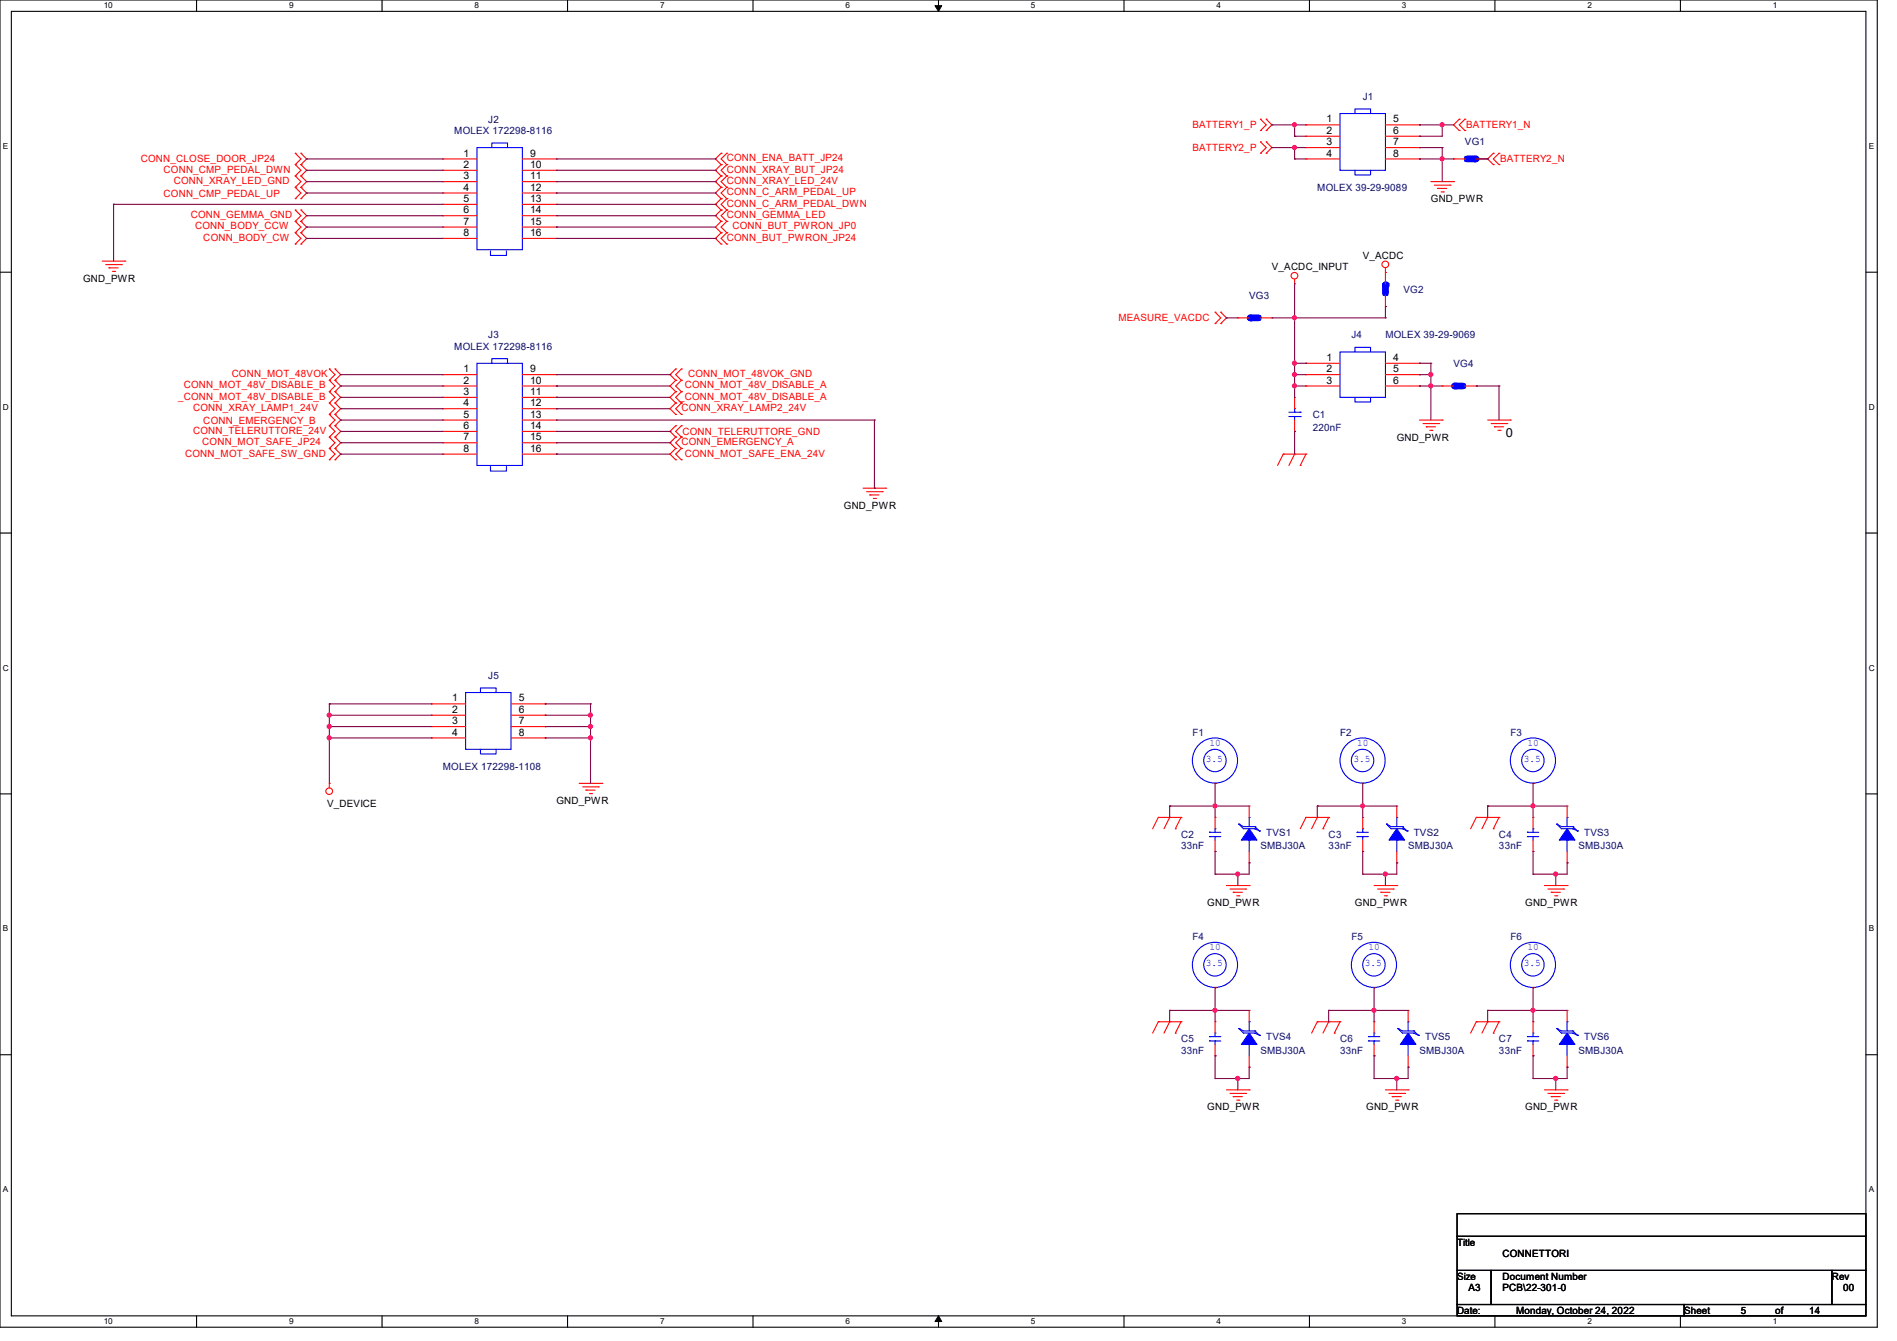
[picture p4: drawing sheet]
<svg xmlns="http://www.w3.org/2000/svg" width="297mm" height="210mm" viewBox="0 0 297 210" stroke-linecap="round" stroke-linejoin="round" font-family="sans-serif">
<path d="M0 0h293.9v207.9h-293.9zM1.8 1.8h290.3v204.3h-290.3z" fill="none" stroke="#000" stroke-width=".17"/>
<g fill="#fff">
<path d="M16.3 .2h1.3v1.4h-1.3z"/>
<path d="M16.3 206.2h1.3v1.4h-1.3z"/>
</g>
<path d="M30.8 0v1.8M30.8 206.1v1.8" fill="none" stroke="#000" stroke-width=".17"/>
<g fill="#fff">
<path d="M45.3 .2h.6v1.4h-.6z"/>
<path d="M45.3 206.2h.6v1.4h-.6z"/>
</g>
<path d="M59.8 0v1.8M59.8 206.1v1.8" fill="none" stroke="#000" stroke-width=".17"/>
<g fill="#fff">
<path d="M74.3 .2h.7v1.4h-.7z"/>
<path d="M74.3 206.2h.7v1.4h-.7z"/>
</g>
<path d="M88.9 0v1.8M88.9 206.1v1.8" fill="none" stroke="#000" stroke-width=".17"/>
<g fill="#fff">
<path d="M103.3 .2h.7v1.4h-.7z"/>
<path d="M103.3 206.2h.7v1.4h-.7z"/>
</g>
<path d="M117.9 0v1.8M117.9 206.1v1.8" fill="none" stroke="#000" stroke-width=".17"/>
<g fill="#fff">
<path d="M132.4 .2h.7v1.4h-.7z"/>
<path d="M132.4 206.2h.7v1.4h-.7z"/>
</g>
<path d="M146.9 0v1.8M146.9 206.1v1.8" fill="none" stroke="#000" stroke-width=".17"/>
<path d="M146.4 .9h1l-.5 .9zM146.9 206.1l.5 .9h-1z" fill="#000" stroke="#000" stroke-width=".16"/>
<g fill="#fff">
<path d="M161.4 .2h.7v1.4h-.7z"/>
<path d="M161.4 206.2h.7v1.4h-.7z"/>
</g>
<path d="M176 0v1.8M176 206.1v1.8" fill="none" stroke="#000" stroke-width=".17"/>
<g fill="#fff">
<path d="M190.5 .2h.6v1.4h-.6z"/>
<path d="M190.5 206.2h.6v1.4h-.6z"/>
</g>
<path d="M205 0v1.8M205 206.1v1.8" fill="none" stroke="#000" stroke-width=".17"/>
<g fill="#fff">
<path d="M219.5 .2h.7v1.4h-.7z"/>
<path d="M219.5 206.2h.7v1.4h-.7z"/>
</g>
<path d="M234.1 0v1.8M234.1 206.1v1.8" fill="none" stroke="#000" stroke-width=".17"/>
<g fill="#fff">
<path d="M248.5 .2h.7v1.4h-.7z"/>
<path d="M248.5 206.2h.7v1.4h-.7z"/>
</g>
<path d="M263.1 0v1.8M263.1 206.1v1.8" fill="none" stroke="#000" stroke-width=".17"/>
<g fill="#fff">
<path d="M277.6 .2h.7v1.4h-.7z"/>
<path d="M277.6 206.2h.7v1.4h-.7z"/>
<path d="M.5 22.2h.8v1.4h-.8z"/>
<path d="M292.6 22.2h.8v1.4h-.8z"/>
<path d="M.5 63h.9v1.4h-.9z"/>
<path d="M292.6 63h.9v1.4h-.9z"/>
</g>
<path d="M0 42.6h1.8M292.1 42.6h1.8" fill="none" stroke="#000" stroke-width=".17"/>
<g fill="#fff">
<path d="M.5 103.9h.9v1.4h-.9z"/>
<path d="M292.6 103.9h.9v1.4h-.9z"/>
</g>
<path d="M0 83.5h1.8M292.1 83.5h1.8" fill="none" stroke="#000" stroke-width=".17"/>
<g fill="#fff">
<path d="M.5 144.7h.8v1.4h-.8z"/>
<path d="M292.6 144.7h.8v1.4h-.8z"/>
</g>
<path d="M0 124.3h1.8M292.1 124.3h1.8" fill="none" stroke="#000" stroke-width=".17"/>
<g fill="#fff">
<path d="M.5 185.6h.8v1.4h-.8z"/>
<path d="M292.6 185.6h.8v1.4h-.8z"/>
</g>
<path d="M0 165.2h1.8M292.1 165.2h1.8M228.1 190.1h64v3.5h-64zM228.1 193.6h64v5.4h-64zM228.1 199h5.4v5.3h-5.4zM233.5 199h53.3v5.3h-53.3zM286.8 199h5.3v5.3h-5.3zM228.1 204.3h35.6v1.8h-35.6zM263.7 204.3h28.4v1.8h-28.4z" fill="none" stroke="#000" stroke-width=".17"/>
<g fill="none" stroke="#f00" stroke-width=".17">
<path d="M197.4 18.7h.1M197.4 18.7l.8 .9-.8 .8M198.2 18.7h.1M198.2 18.7l.9 .9-.9 .8M228.5 18.7h.1M228.5 18.7l-.9 .9 .9 .8M229.4 18.7h.1M229.4 18.7l-.9 .9 .9 .8M46.2 25.8h.1M46.2 24h.1M46.2 31.1h.1M46.2 29.3h.1"/>
<path d="M46.2 34.7h.1M46.2 36.4h.1M46.2 38.2h.1M46.2 27.6h.1M46.2 32.9h.1M46.2 24l.9 .9-.9 .9M46.2 29.3l.9 .9-.9 .9M46.2 34.7l.9 .9-.9 .8M46.2 36.4l.9 .9-.9 .9M46.2 27.6l.9 .8-.9 .9M46.2 25.8l.9 .9-.9 .9M46.2 32.9l.9 .9-.9 .9"/>
<path d="M47.1 24h.1M47.1 25.8h.1M47.1 29.3h.1M47.1 31.1h.1M47.1 36.4h.1M47.1 34.7h.1M47.1 38.2h.1M47.1 27.6h.1M47.1 32.9h.1M47.1 24l.9 .9-.9 .9M47.1 29.3l.9 .9-.9 .9M47.1 34.7l.9 .9-.9 .8"/>
<path d="M47.1 36.4l.9 .9-.9 .9M47.1 27.6l.9 .8-.9 .9M47.1 25.8l.9 .9-.9 .9M47.1 32.9l.9 .9-.9 .9M112.9 27.6h.1M112.9 29.3h.1M112.9 25.8h.1M112.9 24h.1M112.9 31.1h.1M112.9 36.4h.1M112.9 38.2h.1M112.9 32.9h.1"/>
<path d="M112.9 34.7h.1M112.9 27.6l-.9 .8 .9 .9M112.9 24l-.9 .9 .9 .9M112.9 25.8l-.9 .9 .9 .9M112.9 29.3l-.9 .9 .9 .9M112.9 36.4l-.9 .9 .9 .9M112.9 32.9l-.9 .9 .9 .9M112.9 31.1l-.9 .9 .9 .9M112.9 34.7l-.9 .9 .9 .8M113.8 29.3h.1M113.8 27.6h.1M113.8 24h.1"/>
<path d="M113.8 25.8h.1M113.8 31.1h.1M113.8 38.2h.1M113.8 36.4h.1M113.8 34.7h.1M113.8 32.9h.1M113.8 27.6l-.9 .8 .9 .9M113.8 24l-.9 .9 .9 .9M113.8 25.8l-.9 .9 .9 .9M113.8 29.3l-.9 .9 .9 .9M113.8 36.4l-.9 .9 .9 .9M113.8 32.9l-.9 .9 .9 .9"/>
<path d="M113.8 31.1l-.9 .9 .9 .9M113.8 34.7l-.9 .9 .9 .8M197.4 20.4h.1M197.4 24h.1M197.4 22.2h.1M197.4 22.2l.8 .9-.8 .9M198.2 20.4h.1M198.2 22.2h.1M198.2 24h.1M198.2 22.2l.9 .9-.9 .9M224 28.4h3.6M224.6 29h2.4"/>
<path d="M225.1 29.5h.1M225.1 29.5h1.4M225.6 30.1h.4M226 30.1h.1M227 29h.1M227.6 28.4h.1M228.5 20.4h.1M229.4 20.4h.1M233.8 24h.1M233.8 25.8h.1M233.8 24l-.9 .9 .9 .9M234.7 25.8h.1"/>
<path d="M234.7 24h.1M234.7 24l-.9 .9 .9 .9M16 40.9h3.6M16.6 41.4h2.4M17.1 42h.1M17.1 42h1.4M17.6 42.5h.3M17.9 42.5h.1M19 41.4h.1M19.6 40.9h.1M51.6 59.6h.1M51.6 57.8h.1"/>
<path d="M51.6 57.8l.9 .9-.9 .9M51.6 59.6l.9 .9-.9 .8M52.5 57.8h.1M52.5 59.6h.1M52.5 57.8l.8 .9-.8 .9M52.5 59.6l.8 .9-.8 .8M105.8 59.6h.1M105.8 57.8h.1M105.8 57.8l-.9 .9 .9 .9M105.8 59.6l-.9 .9 .9 .8M106.7 57.8h.1M106.7 59.6h.1"/>
<path d="M106.7 57.8l-.9 .9 .9 .9M106.7 59.6l-.9 .9 .9 .8M190.2 50.7h.1M190.2 48.9h.1M190.2 48.9l.9 .9-.9 .9M191.1 48.9h.1M191.1 50.7h.1M191.1 48.9l.9 .9-.9 .9M202.7 44.4h.1M202.7 43.7v.7M216.9 42.7h.1M216.9 42v.7"/>
<path d="M51.6 63.1h.1M51.6 64.9h.1M51.6 68.5h.1M51.6 70.2h.1M51.6 66.7h.1M51.6 72h.1M51.6 61.3h.1M51.6 63.1l.9 .9-.9 .9M51.6 68.5l.9 .8-.9 .9M51.6 64.9l.9 .9-.9 .9M51.6 70.2l.9 .9-.9 .9M51.6 66.7l.9 .9-.9 .9"/>
<path d="M51.6 61.3l.9 .9-.9 .9M52.5 64.9h.1M52.5 63.1h.1M52.5 70.2h.1M52.5 68.5h.1M52.5 66.7h.1M52.5 72h.1M52.5 61.3h.1M52.5 63.1l.8 .9-.8 .9M52.5 68.5l.8 .8-.8 .9M52.5 64.9l.8 .9-.8 .9M52.5 70.2l.8 .9-.8 .9"/>
<path d="M52.5 66.7l.8 .9-.8 .9M52.5 61.3l.8 .9-.8 .9M105.8 63.1h.1M105.8 64.9h.1M105.8 70.2h.1M105.8 68.5h.1M105.8 66.7h.1M105.8 61.3h.1M105.8 72h.1M105.8 63.1l-.9 .9 .9 .9M105.8 68.5l-.9 .8 .9 .9M105.8 66.7l-.9 .9 .9 .9"/>
<path d="M105.8 61.3l-.9 .9 .9 .9M105.8 70.2l-.9 .9 .9 .9M106.7 64.9h.1M106.7 63.1h.1M106.7 68.5h.1M106.7 70.2h.1M106.7 66.7h.1M106.7 61.3h.1M106.7 72h.1M106.7 63.1l-.9 .9 .9 .9M106.7 68.5l-.9 .8 .9 .9M106.7 66.7l-.9 .9 .9 .9"/>
<path d="M106.7 61.3l-.9 .9 .9 .9M106.7 70.2l-.9 .9 .9 .9M135.1 76.5h3.6M135.7 77h2.4M136.2 77.5h.1M136.2 77.5h1.4M136.7 78.1h.4M137.1 78.1h.1M138.1 77h.1M138.7 76.5h.1M200.9 71.1h.1M200.9 71.1l-.9 1.8"/>
<path d="M200.9 71.1h3.6M202.7 71.1h.1M202.7 71.1l-.9 1.8M203.6 72.9h.1M204.5 71.1h.1M204.5 71.1l-.9 1.8M222.2 65.8h3.6M222.8 66.3h2.5M223.3 66.8h.1M223.3 66.8h1.4M223.9 67.4h.3M224.2 67.4h.1"/>
<path d="M225.3 66.3h.1M225.8 65.8h.1M232.9 65.8h3.6M233.5 66.3h2.4M234 66.8h.1M234 66.8h1.4M234.5 67.4h.4M234.9 67.4h.1M235.9 66.3h.1M236.5 65.8h.1M51.6 122.7h.1M51.6 122.7v.7"/>
<path d="M90.7 122.7h3.5M91.2 123.2h2.5M91.7 123.7h.1M91.7 123.7h1.5M92.3 124.3h.3M92.6 124.3h.1M93.7 123.2h.1M94.2 122.7h.1M181.4 128h.1M181.4 128l-.9 1.8M181.4 128h3.5M183.1 128h.1"/>
<path d="M183.1 128l-.9 1.8M184 129.8h.1M184.9 128h.1M184.9 128l-.9 1.8M192 138.7h3.6M192.6 139.2h2.4M193.1 139.7h.1M193.1 139.7h1.4M195 139.2h.1M195.6 138.7h.1M204.5 128h.1M204.5 128h3.5"/>
<path d="M204.5 128l-.9 1.8M206.2 128h.1M206.2 128l-.8 1.8M207.1 129.8h.1M208 128h.1M208 128l-.9 1.8M213.4 122.7h.1M213.4 133.3h.1M213.4 128h.1M213.4 128v1.8M213.4 131.6v1.7M215.1 138.7h3.6"/>
<path d="M215.7 139.2h2.4M216.2 139.7h.1M216.2 139.7h1.4M218.1 139.2h.1M218.7 138.7h.1M231.1 128h.1M231.1 128h3.6M231.1 128l-.8 1.8M232.9 128h.1M232.9 128l-.9 1.8M233.8 129.8h.1M234.7 128h.1"/>
<path d="M234.7 128l-.9 1.8M240 133.3h.1M240 128h.1M240 128v1.8M240 131.6v1.7M241.8 138.7h3.6M242.4 139.2h2.4M242.9 139.7h.1M242.9 139.7h1.4M244.8 139.2h.1M245.4 138.7h.1M193.6 140.3h.4"/>
<path d="M194 140.3h.1M216.7 140.3h.4M217.1 140.3h.1M243.4 140.3h.4M243.8 140.3h.1M181.4 160h.1M181.4 160l-.9 1.8M181.4 160h3.5M183.1 160h.1M183.1 160l-.9 1.8M184 161.8h.1M184.9 160h.1"/>
<path d="M184.9 160l-.9 1.8M192 170.7h3.6M192.6 171.2h2.4M193.1 171.7h.1M193.1 171.7h1.4M193.6 172.3h.4M194 172.3h.1M195 171.2h.1M195.6 170.7h.1M206.2 160h.1M206.2 160h3.6M206.2 160l-.8 1.8"/>
<path d="M208 160h.1M208 160l-.9 1.8M208.9 161.8h.1M209.8 160h.1M209.8 160l-.9 1.8M216.9 170.7h3.6M217.5 171.2h2.4M218 171.7h.1M218 171.7h1.4M218.5 172.3h.4M218.9 172.3h.1M219.9 171.2h.1"/>
<path d="M220.5 170.7h.1M231.1 160h.1M231.1 160h3.6M231.1 160l-.8 1.8M232.9 160h.1M232.9 160l-.9 1.8M233.8 161.8h.1M234.7 160h.1M234.7 160l-.9 1.8M241.8 170.7h3.6M242.4 171.2h2.4M242.9 171.7h.1"/>
<path d="M242.9 171.7h1.4M243.4 172.3h.4M243.8 172.3h.1M244.8 171.2h.1M245.4 170.7h.1"/>
<circle cx="202.7" cy="43.2" r=".52"/>
<circle cx="216.9" cy="41.4" r=".52"/>
<circle cx="51.6" cy="123.9" r=".52"/>
</g>
<g fill="none" stroke="#00f" stroke-width=".17">
<path d="M212.5 131h.1M212.5 130.3h.1M212.5 131h1.7M212.5 130.3h1.7M213.4 129.8h.1M213.4 131h.1M213.4 129.8v.5M213.4 131v.6M239.1 131h.1M239.1 130.3h.1M239.1 131h1.8M239.1 130.3h1.8"/>
<path d="M240 129.8h.1M240 131h.1M240 129.8v.5M240 131v.6"/>
<circle cx="213.3" cy="119.1" r="3.5"/>
<circle cx="213.3" cy="119.1" r="1.76"/>
</g>
<g fill="#00f" stroke="#00f" stroke-width=".17">
<path d="M216.6 45.7h.7v.5h-.7z" fill-rule="evenodd"/>
<path d="M216.6 44.4h.7v.6h-.7z" fill-rule="evenodd"/>
</g>
<path d="M216.9 45.9v-1.3" fill="none" stroke="#00f" stroke-width="1.1" stroke-dasharray="2.1 2.1"/>
<circle cx="216.9" cy="44.6" r=".53" fill="#00f" stroke-dasharray="2.1 2.1"/>
<g fill="none" stroke="#f00" stroke-width=".17">
<path d="M69.3 58.7h.1M69.3 58.7h5.4M81.8 58.7h5.3M87.1 58.7h.1M216.9 48h.1M216.9 42.7h.1M216.9 42.7v1.7M216.9 46.2v1.8M69.3 62.2h.1M69.3 65.8h.1M69.3 69.3h.1M69.3 60.5h.1"/>
<path d="M69.3 64h.1M69.3 67.6h.1M69.3 71.1h.1M69.3 62.2h5.4M69.3 65.8h5.4M69.3 69.3h5.4M69.3 60.5h5.4M69.3 64h5.4M69.3 67.6h5.4M69.3 71.1h5.4M81.8 62.2h5.3M81.8 65.8h5.3"/>
<path d="M81.8 69.3h5.3M81.8 60.5h5.3M81.8 64h5.3M81.8 67.6h5.3M81.8 71.1h5.3M87.1 62.2h.1M87.1 65.8h.1M87.1 69.3h.1M87.1 60.5h.1M87.1 64h.1M87.1 67.6h.1M87.1 71.1h.1"/>
<path d="M195.6 126.2h.1M195.6 135.1h.1M195.6 126.2v1.8M195.6 133.3v1.8M215.1 154.7h.1"/>
</g>
<g fill="none" stroke="#00f" stroke-width=".17">
<path d="M74.7 56.9h7.1v16h-7.1zM77 56.9v-.7h2.5v.7M76.8 73.1v.7h2.5v-.7M194 129.1h.1M194 129.1l.7 .7h1.8M194 129.1l.7 .4h1.8M195.6 128h.1M195.6 131.6h.1M195.6 128v1.5M195.6 131.6v1.7M196.5 129.8h.1M196.5 129.5h.1"/>
<path d="M196.5 129.5l.7 .6M196.5 129.8l.7 .3M197.2 130.1h.1"/>
<circle cx="215.1" cy="151.1" r="3.5"/>
<circle cx="215.1" cy="151.1" r="1.76"/>
</g>
<g fill="#00f" stroke="#00f" stroke-width=".17">
<path d="M195.6 129.8l1.2 1.8h-2.4z" fill-rule="evenodd"/>
<path d="M228.8 60.1h.6v.7h-.6z" fill-rule="evenodd"/>
<path d="M227.6 60.1h.5v.7h-.5z" fill-rule="evenodd"/>
</g>
<path d="M229 60.5h-1.2" fill="none" stroke="#00f" stroke-width="1.1" stroke-dasharray="2.1 2.1"/>
<circle cx="227.8" cy="60.5" r=".53" fill="#00f" stroke-dasharray="2.1 2.1"/>
<g fill="none" stroke="#f00" stroke-width=".17">
<path d="M204.5 19.6h.1M204.5 19.6h5.3M216.9 19.6h5.3M222.2 19.6h.1M204.5 23.1h.1M204.5 21.3h.1M204.5 24.9h.1M204.5 23.1h5.3M204.5 21.3h5.3M204.5 24.9h5.3M216.9 23.1h5.3M216.9 21.3h5.3"/>
<path d="M216.9 24.9h5.3M222.2 23.1h.1M222.2 21.3h.1M222.2 24.9h.1M225.8 60.5h.1M225.8 60.5h1.8M229.4 60.5h1.7M231.1 60.5h.1M190.2 154.7h.1"/>
</g>
<g fill="none" stroke="#00f" stroke-width=".17">
<path d="M209.8 17.8h7.1v8.9h-7.1zM212.1 17.8v-.7h2.5v.7M212.1 26.7v.7h2.5v-.7"/>
<circle cx="190.2" cy="151.1" r="3.5"/>
<circle cx="190.2" cy="151.1" r="1.76"/>
</g>
<g fill="#00f" stroke="#00f" stroke-width=".17">
<path d="M229.4 24.6h.5v.6h-.5z" fill-rule="evenodd"/>
<path d="M230.6 24.6h.5v.6h-.5z" fill-rule="evenodd"/>
</g>
<path d="M229.7 24.9h1.3" fill="none" stroke="#00f" stroke-width="1.1" stroke-dasharray="2.1 2.1"/>
<circle cx="231" cy="24.9" r=".53" fill="#00f" stroke-dasharray="2.1 2.1"/>
<g fill="none" stroke="#f00" stroke-width=".17">
<path d="M69.3 24.9h.1M69.3 28.4h.1M69.3 32h.1M69.3 35.6h.1M69.3 26.7h.1M69.3 30.2h.1M69.3 33.8h.1M69.3 37.3h.1M69.3 24.9h5.4M69.3 28.4h5.4M69.3 32h5.4M69.3 35.6h5.4"/>
<path d="M69.3 26.7h5.4M69.3 30.2h5.4M69.3 33.8h5.4M69.3 37.3h5.4M81.8 24.9h5.3M81.8 28.4h5.3M81.8 32h5.3M81.8 35.6h5.3M81.8 26.7h5.3M81.8 30.2h5.3M81.8 33.8h5.3M81.8 37.3h5.3"/>
<path d="M87.1 24.9h.1M87.1 28.4h.1M87.1 32h.1M87.1 35.6h.1M87.1 26.7h.1M87.1 30.2h.1M87.1 33.8h.1M87.1 37.3h.1M227.6 24.9h.1M227.6 24.9h1.8M231.1 24.9h1.8M232.9 24.9h.1"/>
<path d="M204.5 56.9h.1M204.5 58.7h.1M204.5 56.9h5.3M204.5 58.7h5.3M216.9 56.9h5.3M216.9 58.7h5.3M222.2 58.7h.1M222.2 56.9h.1M204.5 60.5h.1M204.5 60.5h5.3M216.9 60.5h5.3M222.2 60.5h.1"/>
<path d="M67.6 110.2h.1M67.6 113.8h.1M67.6 112h.1M67.6 115.6h.1M67.6 110.2h5.3M67.6 113.8h5.3M67.6 112h5.3M67.6 115.6h5.3M80 110.2h5.3M80 113.8h5.3M80 112h5.3M80 115.6h5.3"/>
<path d="M85.3 110.2h.1M85.3 113.8h.1M85.3 112h.1M85.3 115.6h.1M190.2 122.7h.1M240 122.7h.1M195.6 158.2h.1M195.6 158.2v1.8M220.5 158.2h.1M220.5 158.2v1.8M240 154.7h.1M245.4 158.2h.1"/>
<path d="M245.4 158.2v1.8M195.6 167.1h.1M195.6 165.4v1.7M215.1 165.4h.1M215.1 160h.1M215.1 160v1.8M215.1 163.6v1.8M220.5 167.1h.1M220.5 165.4v1.7M245.4 167.1h.1M245.4 165.4v1.7"/>
</g>
<g fill="none" stroke="#00f" stroke-width=".17">
<path d="M74.7 23.1h7.1v16h-7.1zM76.8 39.3v.7h2.5v-.7M77 23.1v-.7h2.5v.7M209.8 55.1h7.1v7.1h-7.1zM212.1 55.1v-.7h2.5v.7M212.1 62.2v.7h2.5v-.7M72.9 108.5h7.1v8.8h-7.1zM75.2 108.5v-.8h2.5v.8M75.2 117.3v.8h2.5v-.8M194 161.1h.1M194 161.1l.7 .7h1.8M194 161.1l.7 .4h1.8"/>
<path d="M195.6 160h.1M195.6 163.6h.1M195.6 160v1.5M195.6 163.6v1.8M196.5 161.8h.1M196.5 161.5h.1M196.5 161.5l.7 .6M196.5 161.8l.7 .3M197.2 162.1h.1M214.2 163h.1M214.2 162.3h.1M214.2 163h1.8"/>
<path d="M214.2 162.3h1.8M215.1 161.8h.1M215.1 163h.1M215.1 161.8v.5M215.1 163v.6M218.9 161.1h.1M218.9 161.1l.7 .7h1.8M218.9 161.1l.7 .4h1.8M220.5 160h.1M220.5 163.6h.1M220.5 160v1.5M220.5 163.6v1.8"/>
<path d="M221.4 161.8h.1M221.4 161.5h.1M221.4 161.5l.7 .6M221.4 161.8l.7 .3M222.1 162.1h.1M243.8 161.1h.1M243.8 161.1l.7 .7h1.8M243.8 161.1l.7 .4h1.8M245.4 160h.1M245.4 163.6h.1M245.4 160v1.5M245.4 163.6v1.8"/>
<path d="M246.3 161.8h.1M246.3 161.5h.1M246.3 161.5l.7 .6M246.3 161.8l.7 .3M247 162.1h.1"/>
<circle cx="190.2" cy="119.1" r="3.5"/>
<circle cx="190.2" cy="119.1" r="1.76"/>
<circle cx="240" cy="119.1" r="3.5"/>
<circle cx="240" cy="119.1" r="1.76"/>
<circle cx="240" cy="151.1" r="3.5"/>
<circle cx="240" cy="151.1" r="1.76"/>
</g>
<g fill="#00f" stroke="#00f" stroke-width=".17">
<path d="M220.5 161.8l1.2 1.8h-2.5z" fill-rule="evenodd"/>
<path d="M245.4 161.8l1.2 1.8h-2.5z" fill-rule="evenodd"/>
<path d="M195.6 161.8l1.2 1.8h-2.4z" fill-rule="evenodd"/>
<path d="M196.8 49.4h.6v.7h-.6z" fill-rule="evenodd"/>
<path d="M195.6 49.4h.5v.7h-.5z" fill-rule="evenodd"/>
</g>
<path d="M197 49.8h-1.3" fill="none" stroke="#00f" stroke-width="1.1" stroke-dasharray="2.1 2.1"/>
<circle cx="195.7" cy="49.8" r=".53" fill="#00f" stroke-dasharray="2.1 2.1"/>
<g fill="none" stroke="#f00" stroke-width=".17">
<path d="M193.8 49.8h.1M193.8 49.8h1.8M197.4 49.8h1.7M199.1 49.8h.1M202.7 67.6h.1M202.7 62.2h.1M202.7 62.2v1.8M202.7 65.8v1.8M190.2 133.3h.1M190.2 128h.1M190.2 128v1.8M190.2 131.6v1.7"/>
<path d="M218.7 126.2h.1M218.7 135.1h.1M218.7 126.2v1.8M218.7 133.3v1.8M245.4 126.2h.1M245.4 135.1h.1M245.4 126.2v1.8M245.4 133.3v1.8M190.2 165.4h.1M190.2 160h.1M190.2 160v1.8M190.2 163.6v1.8"/>
<path d="M240 165.4h.1M240 160h.1M240 160v1.8M240 163.6v1.8"/>
</g>
<g fill="none" stroke="#00f" stroke-width=".17">
<path d="M201.8 65.2h1.8M201.8 64.6h1.8M202.7 64h.1M202.7 65.2h.1M202.7 64v.6M202.7 65.2v.6M203.6 65.2h.1M203.6 64.6h.1M189.4 131h.1M189.4 130.3h.1M189.4 131h1.7M189.4 130.3h1.7"/>
<path d="M190.2 129.8h.1M190.2 131h.1M190.2 129.8v.5M190.2 131v.6M217.1 129.1h.1M217.1 129.1l.7 .7h1.8M217.1 129.1l.7 .4h1.8M218.7 128h.1M218.7 131.6h.1M218.7 128v1.5M218.7 131.6v1.7M219.6 129.8h.1"/>
<path d="M219.6 129.5h.1M219.6 129.5l.7 .6M219.6 129.8l.7 .3M220.3 130.1h.1M243.8 129.1h.1M243.8 129.1l.7 .7h1.8M243.8 129.1l.7 .4h1.8M245.4 128h.1M245.4 131.6h.1M245.4 128v1.5M245.4 131.6v1.7M246.3 129.8h.1"/>
<path d="M246.3 129.5h.1M246.3 129.5l.7 .6M246.3 129.8l.7 .3M247 130.1h.1M189.4 163h.1M189.4 162.3h.1M189.4 163h1.7M189.4 162.3h1.7M190.2 161.8h.1M190.2 163h.1M190.2 161.8v.5M190.2 163v.6"/>
<path d="M239.1 163h.1M239.1 162.3h.1M239.1 163h1.8M239.1 162.3h1.8M240 161.8h.1M240 163h.1M240 161.8v.5M240 163v.6"/>
</g>
<g fill="#00f" stroke="#00f" stroke-width=".17">
<path d="M245.4 129.8l1.2 1.8h-2.5z" fill-rule="evenodd"/>
<path d="M218.7 129.8l1.2 1.8h-2.4z" fill-rule="evenodd"/>
</g>
<g fill="none" stroke="#800040" stroke-width=".17">
<path d="M199.1 19.6h.1M199.1 19.6h5.4M202.7 19.6h.1M202.7 19.6v1.7M222.2 19.6h.1M222.2 19.6h5.4M225.8 19.6h.1M225.8 19.6v1.7h-3.6M17.8 32h.1M17.8 32h51.5M17.8 32v8.9M48 24.9h.1"/>
<path d="M48 30.2h.1M48 35.6h.1M48 37.3h.1M48 28.4h.1M48 33.8h.1M48 26.7h.1M48 24.9h21.3M48 30.2h21.3M48 35.6h21.3M48 37.3h21.3M48 26.7h21.3M48 33.8h21.3"/>
<path d="M48 28.4h21.3M87.1 35.6h.1M87.1 24.9h24.9M87.1 30.2h24.9M87.1 35.6h24.9M87.1 32h24.9M87.1 37.3h24.9M87.1 26.7h24.9M87.1 33.8h24.9M87.1 28.4h24.9M112 24.9h.1M112 26.7h.1"/>
<path d="M112 30.2h.1M112 33.8h.1M112 37.3h.1M112 32h.1M112 28.4h.1M199.1 23.1h.1M199.1 23.1h5.4M202.7 21.3h.1M202.7 24.9h.1M202.7 23.1h.1M202.7 21.3h1.8M202.7 23.1v1.8"/>
<path d="M202.7 24.9h1.8M222.2 21.3h.1M222.2 23.1h.1M222.2 24.9h.1M222.2 23.1h3.6M222.2 24.9h5.4M225.8 23.1h.1M225.8 24.9h.1M225.8 23.1v5.3M231.1 24.9h1.8M232.9 24.9h.1M53.3 58.7h.1"/>
<path d="M53.3 58.7h16M87.1 58.7h17.8M104.9 58.7h.1M192 49.8h.1M192 49.8h1.8M199.1 49.8h17.8M202.7 49.8h.1M202.7 58.7h.1M202.7 56.9h.1M202.7 44.4v17.8M202.7 58.7h1.8M202.7 56.9h1.8"/>
<path d="M204.5 56.9h.1M216.9 48h.1M216.9 49.8h.1M216.9 48v1.8M222.2 56.9h.1M222.2 58.7h.1M222.2 58.7h1.8M222.2 56.9h1.8M224 56.9h.1M224 58.7h.1M224 56.9v8.9M53.3 64h.1"/>
<path d="M53.3 69.3h.1M53.3 65.8h.1M53.3 67.6h.1M53.3 60.5h.1M53.3 62.2h.1M53.3 71.1h.1M53.3 60.5h16M53.3 64h16M53.3 69.3h16M53.3 65.8h16M53.3 67.6h16M53.3 62.2h16"/>
<path d="M53.3 71.1h16M87.1 64h.1M87.1 60.5h.1M87.1 62.2h.1M87.1 71.1h.1M87.1 60.5h17.8M87.1 64h17.8M87.1 69.3h17.8M87.1 65.8h49.8M87.1 67.6h17.8M87.1 62.2h17.8M87.1 71.1h17.8"/>
<path d="M104.9 67.6h.1M104.9 69.3h.1M136.9 76.5h.1M136.9 65.8h.1M136.9 65.8v10.7M202.7 60.5h.1M202.7 67.6h.1M202.7 67.6v3.5M202.7 60.5h1.8M222.2 60.5h.1M222.2 60.5h3.6M224 60.5h.1"/>
<path d="M231.1 60.5h.1M231.1 60.5h3.6M234.7 60.5h.1M234.7 60.5v5.3M51.6 110.2h.1M51.6 112h.1M51.6 113.8h.1M51.6 115.6h.1M51.6 110.2h16M51.6 110.2v12.5M51.6 112h16M51.6 113.8h16"/>
<path d="M51.6 115.6h16M85.3 110.2h.1M85.3 112h.1M85.3 113.8h.1M85.3 115.6h.1M85.3 110.2h7.2M85.3 112h7.2M85.3 113.8h7.2M85.3 115.6h7.2M92.5 110.2h.1M92.5 112h.1M92.5 113.8h.1"/>
<path d="M92.5 115.6h.1M92.5 110.2v12.5M183.1 126.2h.1M183.1 126.2h12.5M183.1 126.2v1.8M190.2 122.7h.1M190.2 126.2h.1M190.2 133.3h.1M190.2 136.9h.1M190.2 122.7v5.3M190.2 133.3v3.6M193.8 136.9h.1"/>
<path d="M193.8 136.9v1.8M195.6 135.1h.1M195.6 135.1v1.8h-5.4M206.2 126.2h.1M206.2 126.2h12.5M206.2 126.2v1.8M213.4 122.7h.1M213.4 126.2h.1M213.4 133.3h.1M213.4 136.9h.1M213.4 122.7v5.3M213.4 133.3v3.6"/>
<path d="M216.9 136.9h.1M216.9 136.9v1.8M218.7 135.1h.1M218.7 135.1v1.8h-5.3M232.9 126.2h.1M232.9 126.2h12.5M232.9 126.2v1.8M240 122.7h.1M240 126.2h.1M240 133.3h.1M240 136.9h.1M240 122.7v5.3"/>
<path d="M240 133.3v3.6M243.6 136.9h.1M243.6 136.9v1.8M245.4 135.1h.1M245.4 135.1v1.8h-5.4M183.1 158.2h.1M183.1 158.2v1.8M183.1 158.2h12.5M190.2 154.7h.1M190.2 158.2h.1M190.2 154.7v5.3M208 158.2h.1"/>
<path d="M208 158.2h12.5M208 158.2v1.8M215.1 154.7h.1M215.1 158.2h.1M215.1 154.7v5.3M232.9 158.2h.1M232.9 158.2v1.8M232.9 158.2h12.5M240 154.7h.1M240 158.2h.1M240 154.7v5.3M190.2 165.4h.1"/>
<path d="M190.2 168.9h.1M190.2 165.4v3.5M193.8 168.9h.1M193.8 168.9v1.8M195.6 167.1h.1M195.6 167.1v1.8h-5.4M215.1 165.4h.1M215.1 168.9h.1M215.1 165.4v3.5M218.7 168.9h.1M218.7 168.9v1.8M220.5 167.1h.1"/>
<path d="M220.5 167.1v1.8h-5.4M240 165.4h.1M240 168.9h.1M240 165.4v3.5M243.6 168.9h.1M243.6 168.9v1.8M245.4 167.1h.1M245.4 167.1v1.8h-5.4"/>
</g>
<g fill="#f0f" stroke="#f0f" stroke-width=".17">
<circle cx="202.7" cy="19.5" r=".32"/>
<circle cx="225.8" cy="19.5" r=".32"/>
<circle cx="202.7" cy="23.1" r=".32"/>
<circle cx="225.8" cy="24.9" r=".32"/>
<circle cx="202.7" cy="56.9" r=".32"/>
<circle cx="202.7" cy="49.8" r=".32"/>
<circle cx="202.7" cy="58.7" r=".32"/>
<circle cx="202.7" cy="60.4" r=".32"/>
<circle cx="224" cy="58.7" r=".32"/>
<circle cx="224" cy="60.4" r=".32"/>
<circle cx="190.2" cy="158.2" r=".32"/>
<circle cx="215.1" cy="158.2" r=".32"/>
<circle cx="240" cy="158.2" r=".32"/>
<circle cx="190.2" cy="126.2" r=".32"/>
<circle cx="193.8" cy="136.9" r=".32"/>
<circle cx="213.3" cy="126.2" r=".32"/>
<circle cx="216.9" cy="136.9" r=".32"/>
<circle cx="240" cy="126.2" r=".32"/>
<circle cx="243.6" cy="136.9" r=".32"/>
<circle cx="193.8" cy="168.9" r=".32"/>
<circle cx="218.7" cy="168.9" r=".32"/>
<circle cx="243.6" cy="168.9" r=".32"/>
<circle cx="51.5" cy="112" r=".32"/>
<circle cx="51.5" cy="113.8" r=".32"/>
<circle cx="51.5" cy="115.5" r=".32"/>
<circle cx="92.4" cy="112" r=".32"/>
<circle cx="92.4" cy="113.8" r=".32"/>
<circle cx="92.4" cy="115.5" r=".32"/>
</g>
<text font-size="1.9" x="235.8" y="68.5">0</text>
<g font-size="1.6" fill="#000080">
<text x="213.4" y="15.7">J1</text>
<text x="71.1" y="21">MOLEX 172298-8116</text>
<text x="76.5" y="19.2">J2</text>
<text x="229.4" y="22.8">VG1</text>
<text x="206.2" y="29.9">MOLEX 39-29-9089</text>
<text x="195.6" y="46.8">VG3</text>
<text x="219.8" y="45.9">VG2</text>
<text x="76.5" y="53">J3</text>
<text x="211.6" y="53">J4</text>
<text x="216.9" y="53">MOLEX 39-29-9069</text>
<text x="71.1" y="54.8">MOLEX 172298-8116</text>
<text x="227.6" y="57.4">VG4</text>
<text x="205.5" y="65.4">C1</text>
<text x="205.5" y="67.6">220nF</text>
<text x="76.5" y="106.3">J5</text>
<text x="186.7" y="115.2">F1</text>
<text x="209.8" y="115.2">F2</text>
<text x="236.5" y="115.2">F3</text>
<text x="69.3" y="120.6">MOLEX 172298-1108</text>
<text x="184.9" y="131.2">C2</text>
<text x="198.2" y="130.9">TVS1</text>
<text x="208" y="131.2">C3</text>
<text x="221.4" y="130.9">TVS2</text>
<text x="234.7" y="131.2">C4</text>
<text x="248" y="130.9">TVS3</text>
<text x="184.9" y="133">33nF</text>
<text x="197.4" y="133">SMBJ30A</text>
<text x="208" y="133">33nF</text>
<text x="220.5" y="133">SMBJ30A</text>
<text x="234.7" y="133">33nF</text>
<text x="247.1" y="133">SMBJ30A</text>
<text x="186.7" y="147.2">F4</text>
<text x="211.6" y="147.2">F5</text>
<text x="236.5" y="147.2">F6</text>
<text x="184.9" y="163.2">C5</text>
<text x="184.9" y="165">33nF</text>
<text x="197.4" y="165">SMBJ30A</text>
<text x="198.2" y="162.9">TVS4</text>
<text x="209.8" y="163.2">C6</text>
<text x="209.8" y="165">33nF</text>
<text x="222.2" y="165">SMBJ30A</text>
<text x="223.1" y="162.9">TVS5</text>
<text x="234.7" y="163.2">C7</text>
<text x="234.7" y="165">33nF</text>
<text x="247.1" y="165">SMBJ30A</text>
<text x="248" y="162.9">TVS6</text>
</g>
<g font-size="1.6" fill="#f00">
<text x="186.7" y="20.1">BATTERY1_P</text>
<text x="186.7" y="23.7">BATTERY2_P</text>
<text x="229.5" y="20.1">BATTERY1_N</text>
<text x="22.1" y="25.4">CONN_CLOSE_DOOR_JP24</text>
<text x="25.6" y="27.1">CONN_CMP_PEDAL_DWN</text>
<text x="27.2" y="28.8">CONN_XRAY_LED_GND</text>
<text x="113.8" y="28.8">CONN_XRAY_LED_24V</text>
<text x="113.8" y="25.3">CONN_ENA_BATT_JP24</text>
<text x="113.8" y="27.1">CONN_XRAY_BUT_JP24</text>
<text x="234.9" y="25.4">BATTERY2_N</text>
<text x="25.6" y="30.8">CONN_CMP_PEDAL_UP</text>
<text x="29.9" y="34.2">CONN_GEMMA_GND</text>
<text x="30.6" y="35.9">CONN_BODY_CCW</text>
<text x="113.8" y="30.6">CONN_C_ARM_PEDAL_UP</text>
<text x="113.8" y="34.2">CONN_GEMMA_LED</text>
<text x="113.8" y="32.4">CONN_C_ARM_PEDAL_DWN</text>
<text x="114.7" y="35.9">CONN_BUT_PWRON_JP0</text>
<text x="31.8" y="37.7">CONN_BODY_CW</text>
<text x="113.8" y="37.7">CONN_BUT_PWRON_JP24</text>
<text x="175.1" y="50.3">MEASURE_VACDC</text>
<text x="36.3" y="59.1">CONN_MOT_48VOK</text>
<text x="107.7" y="59.1">CONN_MOT_48VOK_GND</text>
<text x="27.9" y="62.6">_CONN_MOT_48V_DISABLE_B</text>
<text x="28.8" y="60.8">CONN_MOT_48V_DISABLE_B</text>
<text x="30.2" y="64.4">CONN_XRAY_LAMP1_24V</text>
<text x="106.3" y="62.6">_CONN_MOT_48V_DISABLE_A</text>
<text x="106.7" y="64.4">CONN_XRAY_LAMP2_24V</text>
<text x="107.2" y="60.8">CONN_MOT_48V_DISABLE_A</text>
<text x="29" y="71.5">CONN_MOT_SAFE_SW_GND</text>
<text x="30.2" y="67.9">CONN_TELERUTTORE_24V</text>
<text x="31.7" y="69.7">CONN_MOT_SAFE_JP24</text>
<text x="31.8" y="66.3">CONN_EMERGENCY_B</text>
<text x="106.7" y="69.7">CONN_EMERGENCY_A</text>
<text x="106.8" y="68.1">CONN_TELERUTTORE_GND</text>
<text x="107.2" y="71.5">CONN_MOT_SAFE_ENA_24V</text>
</g>
<g font-size="1.6">
<text x="207.7" y="19.2">1</text>
<text x="207.7" y="22.7">3</text>
<text x="207.7" y="21">2</text>
<text x="218.1" y="19.2">5</text>
<text x="218.1" y="22.7">7</text>
<text x="218.1" y="21">6</text>
<text x="72.6" y="24.5">1</text>
<text x="72.6" y="28.1">3</text>
<text x="72.6" y="26.3">2</text>
<text x="72.6" y="29.8">4</text>
<text x="83" y="24.5">9</text>
<text x="83" y="28.1">11</text>
<text x="83" y="26.3">10</text>
<text x="83" y="29.8">12</text>
<text x="207.7" y="24.5">4</text>
<text x="218.1" y="24.5">8</text>
<text x="72.6" y="31.6">5</text>
<text x="72.6" y="35.2">7</text>
<text x="72.6" y="33.4">6</text>
<text x="83" y="31.6">13</text>
<text x="83" y="35.2">15</text>
<text x="83" y="33.4">14</text>
<text x="224" y="31.7">GND_PWR</text>
<text x="72.6" y="37">8</text>
<text x="83" y="37">16</text>
<text x="213.4" y="40.6">V_ACDC</text>
<text x="13" y="44.1">GND_PWR</text>
<text x="199.1" y="42.3">V_ACDC_INPUT</text>
<text x="72.6" y="58.3">1</text>
<text x="83" y="58.3">9</text>
<text x="207.7" y="56.5">1</text>
<text x="207.7" y="58.3">2</text>
<text x="218.1" y="58.3">5</text>
<text x="218.1" y="56.5">4</text>
<text x="72.6" y="61.8">3</text>
<text x="72.6" y="65.4">5</text>
<text x="72.6" y="60.1">2</text>
<text x="72.6" y="63.6">4</text>
<text x="83" y="61.8">11</text>
<text x="83" y="65.4">13</text>
<text x="83" y="60.1">10</text>
<text x="83" y="63.6">12</text>
<text x="207.7" y="60.1">3</text>
<text x="218.1" y="60.1">6</text>
<text x="72.6" y="69">7</text>
<text x="72.6" y="67.2">6</text>
<text x="72.6" y="70.7">8</text>
<text x="83" y="69">15</text>
<text x="83" y="67.2">14</text>
<text x="83" y="70.7">16</text>
<text x="218.7" y="69">GND_PWR</text>
<text x="132.1" y="79.7">GND_PWR</text>
<text x="70.8" y="109.9">1</text>
<text x="70.8" y="113.4">3</text>
<text x="70.8" y="111.6">2</text>
<text x="81.2" y="109.9">5</text>
<text x="81.2" y="113.4">7</text>
<text x="81.2" y="111.6">6</text>
<text x="70.8" y="115.2">4</text>
<text x="81.2" y="115.2">8</text>
<text x="87.1" y="125.9">GND_PWR</text>
<text x="51.2" y="126.4">V_DEVICE</text>
<text x="189" y="141.9">GND_PWR</text>
<text x="212.1" y="141.9">GND_PWR</text>
<text x="238.8" y="141.9">GND_PWR</text>
<text x="189" y="173.9">GND_PWR</text>
<text x="213.9" y="173.9">GND_PWR</text>
<text x="238.8" y="173.9">GND_PWR</text>
<text x="228.1" y="195.1">Title</text>
<text x="235.2" y="196.8">CONNETTORI</text>
<text x="228.1" y="200.4">Size</text>
<text x="229.9" y="202.2">A3</text>
<text x="235.2" y="200.4">Document Number</text>
<text x="235.2" y="202.2">PCB\22-301-0</text>
<text x="286.8" y="200.4">Rev</text>
<text x="288.6" y="202.2">00</text>
<text x="228.1" y="205.7">Date:</text>
<text x="237.4" y="205.7">Monday, October 24, 2022</text>
<text x="263.7" y="205.7">Sheet</text>
<text x="272.6" y="205.7">5</text>
<text x="277.9" y="205.7">of</text>
<text x="283.2" y="205.7">14</text>
</g>
<g font-size="1.6" fill="#00f">
<text x="188.8" y="119.3">3.5</text>
<text x="189.4" y="116.8">10</text>
<text x="211.9" y="119.3">3.5</text>
<text x="212.5" y="116.8">10</text>
<text x="238.6" y="119.3">3.5</text>
<text x="239.1" y="116.8">10</text>
<text x="189.4" y="148.8">10</text>
<text x="214.2" y="148.8">10</text>
<text x="239.1" y="148.8">10</text>
<text x="188.8" y="151.3">3.5</text>
<text x="213.7" y="151.3">3.5</text>
<text x="238.6" y="151.3">3.5</text>
</g>
<g font-size="1.3">
<text x="16.3" y="1.3">10</text>
<text x="45.3" y="1.3">9</text>
<text x="74.3" y="1.3">8</text>
<text x="103.3" y="1.3">7</text>
<text x="132.4" y="1.3">6</text>
<text x="161.4" y="1.3">5</text>
<text x="190.5" y="1.3">4</text>
<text x="219.5" y="1.3">3</text>
<text x="248.5" y="1.3">2</text>
<text x="277.6" y="1.3">1</text>
<text x=".5" y="23.3">E</text>
<text x="292.6" y="23.3">E</text>
<text x=".5" y="64.2">D</text>
<text x="292.6" y="64.2">D</text>
<text x=".5" y="105">C</text>
<text x="292.6" y="105">C</text>
<text x=".5" y="145.9">B</text>
<text x="292.6" y="145.9">B</text>
<text x=".5" y="186.7">A</text>
<text x="292.6" y="186.7">A</text>
<text x="16.3" y="207.4">10</text>
<text x="45.3" y="207.4">9</text>
<text x="74.3" y="207.4">8</text>
<text x="103.3" y="207.4">7</text>
<text x="132.4" y="207.4">6</text>
<text x="161.4" y="207.4">5</text>
<text x="190.5" y="207.4">4</text>
<text x="219.5" y="207.4">3</text>
<text x="248.5" y="207.4">2</text>
<text x="277.6" y="207.4">1</text>
</g>
</svg>
